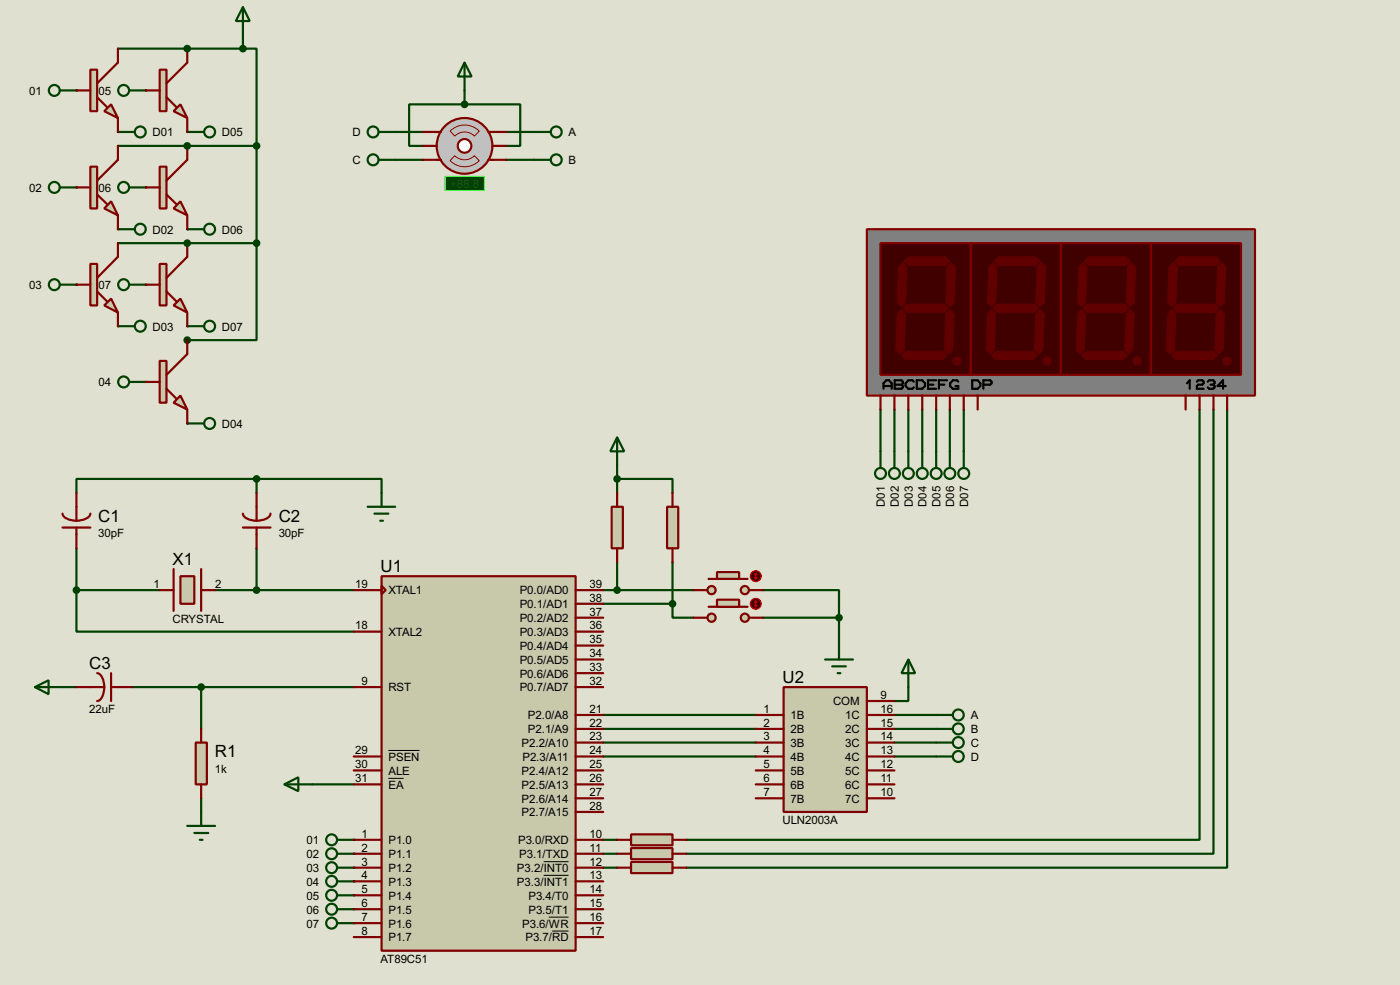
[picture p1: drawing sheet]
<svg xmlns="http://www.w3.org/2000/svg" width="256mm" height="180mm" viewBox="0 0 256 180" stroke-linecap="round" stroke-linejoin="round" font-family="sans-serif">
<path d="M0 0h256.5v180.3h-256.5z" fill="#e0e0d0"/>
<g fill="none" stroke="#004000" stroke-width=".4">
<path d="M85.1 19.1h-10.1v7.6h2.5M85.1 19.1h10.2v7.6h-2.5M85.1 16.6v2.5M72.4 24.2h5.1M72.4 29.3h5.1M92.8 24.2h5M92.8 29.3h5M47 87.7h-33v2.5M47 87.7h22.9v2.5M47 87.7v2.5M113.1 87.7h10.1v2.5M113.1 85.1v5.1"/>
<path d="M14 100.4v7.6h15.3M47 100.4v7.6h-7.6M113.1 102.9v5.1h14M123.2 102.9v10.2h3.9M139.8 108h13.9v5.1M139.8 113.1h13.9M153.7 113.1v5.1M11.5 125.8h2.5M24.2 125.8h12.7v7.6M163.9 130.9h7.6M163.9 133.4h7.6M163.9 135.9h7.6"/>
<path d="M163.9 138.5h7.6M166.4 125.8v2.5h-2.5M36.9 146.1v2.5"/>
</g>
<g fill="#004000">
<circle cx="14" cy="16.6" r=".2"/>
<circle cx="21.6" cy="24.2" r=".2"/>
<circle cx="14" cy="34.3" r=".2"/>
<circle cx="21.6" cy="42" r=".2"/>
<circle cx="14" cy="52.1" r=".2"/>
<circle cx="21.6" cy="59.7" r=".2"/>
<circle cx="26.7" cy="16.6" r=".2"/>
<circle cx="34.3" cy="24.2" r=".2"/>
<circle cx="26.7" cy="34.3" r=".2"/>
<circle cx="34.3" cy="42" r=".2"/>
<circle cx="26.7" cy="52.1" r=".2"/>
<circle cx="34.3" cy="59.7" r=".2"/>
</g>
<path d="M21.6 8.9h12.7" fill="none" stroke="#004000" stroke-width=".4"/>
<circle cx="34.3" cy="8.9" r=".2" fill="#004000"/>
<path d="M21.6 26.7h12.7" fill="none" stroke="#004000" stroke-width=".4"/>
<circle cx="34.3" cy="26.7" r=".2" fill="#004000"/>
<path d="M44.5 6.4v2.5h-10.2M21.6 44.5h12.7" fill="none" stroke="#004000" stroke-width=".4"/>
<circle cx="34.3" cy="44.5" r=".2" fill="#004000"/>
<path d="M44.5 8.9h2.5v17.8M34.3 26.7h12.7M47 26.7v17.8M34.3 44.5h12.7M47 44.5v17.8h-12.7M14 108v7.6h50.8M47 108h17.8M110.5 108h2.6M110.5 110.5h12.7M36.9 125.8h27.9M57.2 143.6h7.6" fill="none" stroke="#004000" stroke-width=".4"/>
<g fill="#004000">
<circle cx="64.8" cy="153.7" r=".2"/>
<circle cx="64.8" cy="156.3" r=".2"/>
<circle cx="64.8" cy="158.8" r=".2"/>
<circle cx="64.8" cy="161.3" r=".2"/>
<circle cx="64.8" cy="163.9" r=".2"/>
<circle cx="64.8" cy="166.4" r=".2"/>
<circle cx="64.8" cy="169" r=".2"/>
</g>
<g fill="none" stroke="#004000" stroke-width=".4">
<path d="M161.3 75v7.6M163.9 75v7.6M166.4 75v7.6M169 75v7.6M171.5 75v7.6M174 75v7.6M176.6 75v7.6M219.8 75v78.7h-94M222.3 75v81.3h-96.5M224.8 75v83.8h-99M110.5 130.9h28M110.5 133.4h28"/>
<path d="M110.5 135.9h28M110.5 138.5h28M110.5 153.7h2.6M110.5 156.3h2.6M110.5 158.8h2.6"/>
</g>
<g fill="#004000">
<circle cx="26.7" cy="69.9" r=".2"/>
<circle cx="34.3" cy="62.3" r=".2"/>
<circle cx="34.3" cy="77.5" r=".2"/>
</g>
<path d="M31.8 104.2v7.6M36.9 104.2v7.6" fill="none" stroke="#800000" stroke-width=".4"/>
<path d="M33.1 105.5h2.5v5h-2.5z" fill="#c8c8aa" stroke="#800000" stroke-width=".4"/>
<g fill="none" stroke="#800000" stroke-width=".4">
<path d="M11.5 94a2.37 2.37 0 0 0 2.5 1.3M11.5 96.6h5.1M14 90.2v5.1M14 96.6v3.8M16.6 94a2.37 2.37 0 0 1-2.6 1.3M44.5 94a2.29 2.29 0 0 0 2.5 1.3M44.5 96.6h5.1M47 90.2v5.1M47 96.6v3.8M49.6 94a2.33 2.33 0 0 1-2.6 1.3M29.3 108h2.5M36.9 108h2.5"/>
<path d="M14 125.8h5.1M17.8 123.2a2.37 2.37 0 0 1 1.3 2.6M19.1 125.8a2.33 2.33 0 0 1-1.3 2.5M20.4 123.2v5.1M20.4 125.8h3.8"/>
</g>
<path d="M67.4 92.8h5M68.6 94h2.6M69.7 95.3h.5M69.9 90.2v2.6M6.4 125.8l2.5-1.3v2.6zM6.4 125.8h5.1" fill="none" stroke="#004000" stroke-width=".4"/>
<g fill="#004000" stroke="#004000" stroke-width=".4">
<circle cx="47" cy="108" r=".5"/>
<circle cx="14" cy="108" r=".5"/>
</g>
<path d="M35.9 135.9h2v7.7h-2z" fill="#c8c8aa" stroke="#800000" stroke-width=".4"/>
<path d="M36.9 133.4v2.5M36.9 143.6v2.5" fill="none" stroke="#800000" stroke-width=".4"/>
<path d="M34.3 151.2h5.1M35.6 152.5h2.6M36.6 153.7h.5M36.9 148.6v2.6M52.1 143.6l2.6-1.3v2.5zM52.1 143.6h5.1" fill="none" stroke="#004000" stroke-width=".4"/>
<g fill="#004000" stroke="#004000" stroke-width=".4">
<circle cx="36.8" cy="125.8" r=".5"/>
<circle cx="47" cy="87.7" r=".5"/>
</g>
<circle cx="85.1" cy="26.7" r="5.1" fill="#c0c0c0" stroke="#800000" stroke-width=".4"/>
<circle cx="85.1" cy="26.7" r="1.25" fill="#feffff" stroke="#800000" stroke-width=".4"/>
<path d="M80.1 24.2h.7M80.1 29.3h.7M89.5 24.2h.7M89.5 29.3h.7" fill="none" stroke="#800000" stroke-width=".4"/>
<path d="M81.6 32.3h7.1v2.6h-7.1z" fill="#004000" stroke="#0f0" stroke-width=".2"/>
<path d="M82.5 24a3.7 3.7 0 0 1 5.3 0l-.9 .9a2.53 2.53 0 0 0-3.6 0zM83.3 28.5a2.54 2.54 0 0 0 3.6 0l.9 .9a3.7 3.7 0 0 1-5.3 0z" fill="none" stroke="#800000" stroke-width=".18"/>
<path d="M77.5 26.7h2.6M77.5 24.2h2.6M77.5 29.3h2.6M90.2 26.7h2.6M90.2 24.2h2.6M90.2 29.3h2.6" fill="none" stroke="#800000" stroke-width=".4"/>
<g fill="none" stroke="#004000" stroke-width=".4">
<path d="M166.4 120.7l1.3 2.5h-2.5zM166.4 120.7v5.1M171.5 138.5h3.1M171.5 135.9h3.1M171.5 133.4h3.1M171.5 130.9h3.1"/>
<circle cx="175.5" cy="133.4" r="1"/>
<circle cx="175.5" cy="130.9" r="1"/>
<circle cx="175.5" cy="138.5" r="1"/>
<circle cx="175.5" cy="135.9" r="1"/>
</g>
<path d="M143.6 125.8h15.2v22.8h-15.2z" fill="#c8c8aa" stroke="#800000" stroke-width=".4"/>
<g fill="none" stroke="#800000" stroke-width=".4">
<path d="M138.5 130.9h5.1M138.5 133.4h5.1M138.5 135.9h5.1M138.5 138.5h5.1M158.8 130.9h5.1M158.8 133.4h5.1M158.8 135.9h5.1M158.8 138.5h5.1M158.8 128.3h5.1M138.5 141h5.1M138.5 143.6h5.1M138.5 146.1h5.1"/>
<path d="M158.8 141h5.1M158.8 143.6h5.1M158.8 146.1h5.1"/>
</g>
<g fill="none" stroke="#004000" stroke-width=".4">
<path d="M85.1 11.5l1.3 2.5h-2.5zM85.1 11.5v5.1M69.4 24.2h3M69.4 29.3h3M97.8 24.2h3.1M97.8 29.3h3.1M153.7 118.2v2.5M151.2 120.7h5.1M152.5 122h2.5M153.5 123.2h.5"/>
<circle cx="68.3" cy="29.3" r="1"/>
<circle cx="68.3" cy="24.2" r="1"/>
<circle cx="101.9" cy="29.3" r="1"/>
<circle cx="101.9" cy="24.2" r="1"/>
</g>
<circle cx="85.1" cy="19.1" r=".5" fill="#004000" stroke="#004000" stroke-width=".4"/>
<path d="M112.1 92.8h2v7.6h-2z" fill="#c8c8aa" stroke="#800000" stroke-width=".4"/>
<path d="M113.1 90.2v2.6M113.1 100.4v2.5" fill="none" stroke="#800000" stroke-width=".4"/>
<g fill="#c8c8aa" stroke="#800000" stroke-width=".4">
<circle cx="136.4" cy="108" r=".75"/>
<circle cx="130.3" cy="108" r=".75"/>
</g>
<path d="M129.8 106h7.2" fill="none" stroke="#800000" stroke-width=".4"/>
<path d="M131.4 104.7h4v1.3h-4z" fill="#c8c8aa" stroke="#800000" stroke-width=".4"/>
<path d="M127.1 108h2.5M137.2 108h2.6" fill="none" stroke="#800000" stroke-width=".4"/>
<circle cx="138.4" cy="105.5" r="1" fill="#400000" stroke="#f00" stroke-width=".2"/>
<path d="M138.2 105.7l.3 .3M138.5 105v1M138.5 105l-.3 .2M138.5 105l.2 .2M138.7 105.7l-.2 .3" fill="none" stroke="#f00" stroke-width=".2"/>
<g fill="#c8c8aa" stroke="#800000" stroke-width=".4">
<circle cx="136.4" cy="113.1" r=".75"/>
<circle cx="130.3" cy="113.1" r=".75"/>
</g>
<path d="M129.8 111.1h7.2" fill="none" stroke="#800000" stroke-width=".4"/>
<path d="M131.4 109.8h4v1.3h-4z" fill="#c8c8aa" stroke="#800000" stroke-width=".4"/>
<path d="M127.1 113.1h2.5M137.2 113.1h2.6" fill="none" stroke="#800000" stroke-width=".4"/>
<circle cx="138.4" cy="110.5" r="1" fill="#400000" stroke="#f00" stroke-width=".2"/>
<path d="M138.2 110.8l.3 .3M138.5 110v1.1M138.5 110l-.3 .3M138.5 110l.2 .3M138.7 110.8l-.2 .3" fill="none" stroke="#f00" stroke-width=".2"/>
<circle cx="153.7" cy="113.1" r=".5" fill="#004000" stroke="#004000" stroke-width=".4"/>
<path d="M122.2 92.8h2.1v7.6h-2.1z" fill="#c8c8aa" stroke="#800000" stroke-width=".4"/>
<path d="M123.2 90.2v2.6M123.2 100.4v2.5" fill="none" stroke="#800000" stroke-width=".4"/>
<g fill="#004000" stroke="#004000" stroke-width=".4">
<circle cx="123.2" cy="110.5" r=".5"/>
<circle cx="113" cy="108" r=".5"/>
<circle cx="113" cy="87.7" r=".5"/>
</g>
<g fill="none" stroke="#004000" stroke-width=".4">
<path d="M11 16.6h3M21.6 24.2h3.1M113.1 80.1l1.3 2.5h-2.6zM113.1 80.1v5"/>
<circle cx="9.9" cy="16.6" r="1"/>
<circle cx="25.7" cy="24.2" r="1"/>
</g>
<path d="M19.1 20.4l1.3-1.3 1.2 2.5z" fill="#c8c8aa" stroke="#800000" stroke-width=".4"/>
<path d="M16.6 12.8h1.2v7.6h-1.2z" fill="#c8c8aa" stroke="#800000" stroke-width=".4"/>
<path d="M14 16.6h2.6M17.8 17.8l1.8 1.8M21.6 8.9v2.6l-3.8 3.8M21.6 21.6v2.6" fill="none" stroke="#800000" stroke-width=".4"/>
<g fill="none" stroke="#004000" stroke-width=".4">
<path d="M11 34.3h3M21.6 42h3.1"/>
<circle cx="9.9" cy="34.3" r="1"/>
<circle cx="25.7" cy="42" r="1"/>
</g>
<path d="M20.4 36.9l1.2 2.5-2.5-1.2z" fill="#c8c8aa" stroke="#800000" stroke-width=".4"/>
<path d="M16.6 30.5h1.2v7.7h-1.2z" fill="#c8c8aa" stroke="#800000" stroke-width=".4"/>
<path d="M14 34.3h2.6M17.8 35.6l1.8 1.8M21.6 26.7v2.6l-3.8 3.8M21.6 39.4v2.6" fill="none" stroke="#800000" stroke-width=".4"/>
<g fill="none" stroke="#004000" stroke-width=".4">
<path d="M11 52.1h3M21.6 59.7h3.1"/>
<circle cx="9.9" cy="52.1" r="1"/>
<circle cx="25.7" cy="59.7" r="1"/>
</g>
<path d="M19.1 55.9l1.3-1.2 1.2 2.5z" fill="#c8c8aa" stroke="#800000" stroke-width=".4"/>
<path d="M16.6 48.3h1.2v7.6h-1.2z" fill="#c8c8aa" stroke="#800000" stroke-width=".4"/>
<path d="M14 52.1h2.6M17.8 53.4l1.8 1.8M21.6 44.5v2.5l-3.8 3.9M21.6 57.2v2.5" fill="none" stroke="#800000" stroke-width=".4"/>
<g fill="none" stroke="#004000" stroke-width=".4">
<path d="M23.7 16.6h3M34.3 24.2h3.1"/>
<circle cx="22.6" cy="16.6" r="1"/>
<circle cx="38.4" cy="24.2" r="1"/>
</g>
<path d="M31.8 20.4l1.3-1.3 1.2 2.5z" fill="#c8c8aa" stroke="#800000" stroke-width=".4"/>
<path d="M29.3 12.8h1.2v7.6h-1.2z" fill="#c8c8aa" stroke="#800000" stroke-width=".4"/>
<path d="M26.7 16.6h2.6M30.5 17.8l1.8 1.8M34.3 8.9v2.6l-3.8 3.8M34.3 21.6v2.6" fill="none" stroke="#800000" stroke-width=".4"/>
<g fill="none" stroke="#004000" stroke-width=".4">
<path d="M23.7 34.3h3M34.3 42h3.1"/>
<circle cx="22.6" cy="34.3" r="1"/>
<circle cx="38.4" cy="42" r="1"/>
</g>
<path d="M33.1 36.9l1.2 2.5-2.5-1.2z" fill="#c8c8aa" stroke="#800000" stroke-width=".4"/>
<path d="M29.3 30.5h1.2v7.7h-1.2z" fill="#c8c8aa" stroke="#800000" stroke-width=".4"/>
<path d="M26.7 34.3h2.6M30.5 35.6l1.8 1.8M34.3 26.7v2.6l-3.8 3.8M34.3 39.4v2.6" fill="none" stroke="#800000" stroke-width=".4"/>
<g fill="none" stroke="#004000" stroke-width=".4">
<path d="M23.7 52.1h3M34.3 59.7h3.1"/>
<circle cx="22.6" cy="52.1" r="1"/>
<circle cx="38.4" cy="59.7" r="1"/>
</g>
<path d="M31.8 55.9l1.3-1.2 1.2 2.5z" fill="#c8c8aa" stroke="#800000" stroke-width=".4"/>
<path d="M29.3 48.3h1.2v7.6h-1.2z" fill="#c8c8aa" stroke="#800000" stroke-width=".4"/>
<path d="M26.7 52.1h2.6M30.5 53.4l1.8 1.8M34.3 44.5v2.5l-3.8 3.9M34.3 57.2v2.5" fill="none" stroke="#800000" stroke-width=".4"/>
<g fill="none" stroke="#004000" stroke-width=".4">
<path d="M44.5 1.3l1.3 2.6h-2.6zM44.5 1.3v5.1M34.3 77.5h3.1M61.8 153.7h3M61.8 156.3h3M61.8 158.8h3M61.8 161.3h3M61.8 163.9h3M61.8 166.4h3M61.8 169h3"/>
<circle cx="38.4" cy="77.5" r="1"/>
<circle cx="60.7" cy="153.7" r="1"/>
<circle cx="60.7" cy="158.8" r="1"/>
<circle cx="60.7" cy="156.3" r="1"/>
<circle cx="60.7" cy="166.4" r="1"/>
<circle cx="60.7" cy="161.3" r="1"/>
<circle cx="60.7" cy="163.9" r="1"/>
<circle cx="60.7" cy="169" r="1"/>
</g>
<g fill="#004000" stroke="#004000" stroke-width=".4">
<circle cx="34.3" cy="8.9" r=".5"/>
<circle cx="34.3" cy="26.7" r=".5"/>
<circle cx="44.5" cy="8.9" r=".5"/>
<circle cx="34.3" cy="44.5" r=".5"/>
<circle cx="47" cy="26.7" r=".5"/>
<circle cx="34.3" cy="62.3" r=".5"/>
<circle cx="47" cy="44.5" r=".5"/>
</g>
<path d="M69.9 105.5h35.6v68.5h-35.6z" fill="#c8c8aa" stroke="#800000" stroke-width=".4"/>
<g fill="none" stroke="#800000" stroke-width=".4">
<path d="M64.8 115.6h5.1M64.8 108h5.1M69.9 107.2l.8 .8-.8 .8zM105.5 115.6h5M105.5 108h5M105.5 110.5h5M105.5 113.1h5M105.5 118.2h5M64.8 138.5h5.1M64.8 125.8h5.1M105.5 138.5h5M105.5 125.8h5"/>
<path d="M105.5 120.7h5M105.5 123.2h5M105.5 130.9h5M105.5 133.4h5M105.5 135.9h5M64.8 141h5.1M64.8 143.6h5.1M64.8 153.7h5.1M64.8 156.3h5.1M64.8 158.8h5.1M105.5 141h5M105.5 143.6h5"/>
<path d="M105.5 153.7h5M105.5 156.3h5M105.5 158.8h5M105.5 148.6h5M105.5 146.1h5M64.8 161.3h5.1M64.8 163.9h5.1M64.8 166.4h5.1M64.8 169h5.1M64.8 171.5h5.1M105.5 161.3h5M105.5 163.9h5"/>
<path d="M105.5 166.4h5M105.5 169h5M105.5 171.5h5"/>
</g>
<path d="M71.2 137.4h5.7M71.2 142.5h2.8M99.6 157.7h4.6M99.6 160.2h4.6M100.6 167.9h3.6M101.2 170.4h3" fill="none" stroke="#000" stroke-width=".18"/>
<path d="M115.6 152.7h7.6v2h-7.6z" fill="#c8c8aa" stroke="#800000" stroke-width=".4"/>
<path d="M113.1 153.7h2.5M123.2 153.7h2.6" fill="none" stroke="#800000" stroke-width=".4"/>
<path d="M115.6 155.2h7.6v2.1h-7.6z" fill="#c8c8aa" stroke="#800000" stroke-width=".4"/>
<path d="M113.1 156.3h2.5M123.2 156.3h2.6" fill="none" stroke="#800000" stroke-width=".4"/>
<path d="M115.6 157.8h7.6v2h-7.6z" fill="#c8c8aa" stroke="#800000" stroke-width=".4"/>
<path d="M113.1 158.8h2.5M123.2 158.8h2.6" fill="none" stroke="#800000" stroke-width=".4"/>
<path d="M158.8 42h71.1v30.4h-71.1z" fill="#808080" stroke="#800000" stroke-width=".4"/>
<path d="M161.3 44.5h16.6v24.1h-16.6z" fill="#400000" stroke="#800000" stroke-width=".4"/>
<g fill="#600000" stroke="#600000" stroke-width=".18">
<path d="M166.4 47h6.9l.7 .8-.7 .8h-6.9l-.7-.8z" fill-rule="evenodd"/>
<path d="M173.5 48.8l.8-.7 .8 .7-.3 6.6-.8 .8-.7-.8z" fill-rule="evenodd"/>
<path d="M165.4 56.4l.8-.7h6.8l.8 .7-.8 .8h-6.8z" fill-rule="evenodd"/>
<path d="M164.6 48.8l.8-.7 .8 .7-.3 6.6-.7 .8-.8-.8z" fill-rule="evenodd"/>
<path d="M174 56.7l.8 .8-.2 6.6-.8 .7-.8-.7 .3-6.6z" fill-rule="evenodd"/>
<path d="M165.2 65.1l.7-.8h6.9l.7 .8-.7 .7h-6.9z" fill-rule="evenodd"/>
<path d="M165.2 56.7l.7 .8-.2 6.6-.8 .7-.8-.7 .3-6.6z" fill-rule="evenodd"/>
</g>
<path d="M177.9 44.5h16.5v24.1h-16.5z" fill="#400000" stroke="#800000" stroke-width=".4"/>
<g fill="#600000" stroke="#600000" stroke-width=".18">
<path d="M182.9 47h6.9l.8 .8-.8 .8h-6.9l-.7-.8z" fill-rule="evenodd"/>
<path d="M190 48.8l.8-.7 .8 .7-.3 6.6-.7 .8-.8-.8z" fill-rule="evenodd"/>
<path d="M181.9 56.4l.8-.7h6.8l.8 .7-.8 .8h-6.8z" fill-rule="evenodd"/>
<path d="M181.9 48.1l.8 .7-.3 6.6-.7 .8-.8-.8 .3-6.6z" fill-rule="evenodd"/>
<path d="M189.8 57.5l.8-.8 .7 .8-.2 6.6-.8 .7-.8-.7z" fill-rule="evenodd"/>
<path d="M181.7 65.1l.7-.8h6.9l.7 .8-.7 .7h-6.9z" fill-rule="evenodd"/>
<path d="M181.7 56.7l.7 .8-.2 6.6-.8 .7-.8-.7 .3-6.6z" fill-rule="evenodd"/>
<circle cx="175.3" cy="66.1" r=".75"/>
<circle cx="191.8" cy="66.1" r=".75"/>
</g>
<path d="M194.4 44.5h16.5v24.1h-16.5z" fill="#400000" stroke="#800000" stroke-width=".4"/>
<g fill="#600000" stroke="#600000" stroke-width=".18">
<path d="M199.4 47h6.9l.8 .8-.8 .8h-6.9l-.7-.8z" fill-rule="evenodd"/>
<path d="M206.6 48.8l.7-.7 .8 .7-.3 6.6-.7 .8-.8-.8z" fill-rule="evenodd"/>
<path d="M198.4 56.4l.8-.7h6.8l.8 .7-.8 .8h-6.8z" fill-rule="evenodd"/>
<path d="M197.7 48.8l.7-.7 .8 .7-.3 6.6-.7 .8-.8-.8z" fill-rule="evenodd"/>
<path d="M207.1 56.7l.7 .8-.2 6.6-.8 .7-.8-.7 .3-6.6z" fill-rule="evenodd"/>
<path d="M198.2 65.1l.7-.8h6.9l.8 .8-.8 .7h-6.9z" fill-rule="evenodd"/>
<path d="M198.2 56.7l.7 .8-.2 6.6-.8 .7-.7-.7 .2-6.6z" fill-rule="evenodd"/>
<circle cx="208.3" cy="66.1" r=".75"/>
</g>
<path d="M210.9 44.5h16.5v24.1h-16.5z" fill="#400000" stroke="#800000" stroke-width=".4"/>
<g fill="#600000" stroke="#600000" stroke-width=".18">
<path d="M215.2 47.8l.8-.8h6.8l.8 .8-.8 .8h-6.8z" fill-rule="evenodd"/>
<path d="M223.1 48.8l.7-.7 .8 .7-.3 6.6-.7 .8-.8-.8z" fill-rule="evenodd"/>
<path d="M214.9 56.4l.8-.7h6.9l.7 .7-.7 .8h-6.9z" fill-rule="evenodd"/>
<path d="M214.2 48.8l.7-.7 .8 .7-.3 6.6-.7 .8-.8-.8z" fill-rule="evenodd"/>
<path d="M223.6 56.7l.7 .8-.2 6.6-.8 .7-.7-.7 .2-6.6z" fill-rule="evenodd"/>
<path d="M214.7 65.1l.7-.8h6.9l.8 .8-.8 .7h-6.9z" fill-rule="evenodd"/>
<path d="M214.7 56.7l.7 .8-.2 6.6-.8 .7-.7-.7 .2-6.6z" fill-rule="evenodd"/>
<circle cx="224.8" cy="66.1" r=".75"/>
</g>
<g fill="none" stroke="#000" stroke-width=".4">
<path d="M161.9 71.2v-1l.5-.6h.5l.5 .6v1M161.9 70.7h1.5M163.9 69.6h1.3l.2 .3v.3l-.2 .2 .2 .3v.2l-.2 .3h-1.3zM163.9 70.4h1.3M167.4 69.9l-.2-.3h-.8l-.5 .6v.5l.5 .5h.8l.2-.3M168 69.6h1l.5 .6v.5l-.5 .5h-1zM170 70.4h1M171.5 69.6h-1.5v1.6h1.5M172 70.4h1M173.5 69.6h-1.5v1.6M175.6 69.9l-.3-.3h-.7l-.5 .6v.5l.5 .5h1v-.5h-.5M178.1 69.6h1l.5 .6v.5l-.5 .5h-1z"/>
<path d="M180.2 70.4h1.2l.3-.2v-.3l-.3-.3h-1.2v1.6M217.5 70.2l.5-.6v1.6M219.3 69.9l.2-.3h.8l.2 .3v.3l-.2 .2h-.8l-.2 .3v.5h1.2M221.3 69.9l.2-.3h.8l.2 .3v.3l-.2 .2M221.8 70.4h.5M222.3 70.4l.2 .3v.2l-.2 .3h-.8l-.2-.3M224.6 70.7h-1.5l1-1.1v1.6"/>
</g>
<path d="M161.3 72.4v2.6M163.9 72.4v2.6M166.4 72.4v2.6M169 72.4v2.6M171.5 72.4v2.6M174 72.4v2.6M176.6 72.4v2.6M179.1 72.4v2.6M217.2 72.4v2.6M219.8 72.4v2.6M222.3 72.4v2.6M224.8 72.4v2.6" fill="none" stroke="#800000" stroke-width=".4"/>
<g fill="none" stroke="#004000" stroke-width=".4">
<path d="M23.7 69.9h3M161.3 82.6v3.1M163.9 82.6v3.1M166.4 82.6v3.1M169 82.6v3.1M171.5 82.6v3.1M174 82.6v3.1M176.6 82.6v3.1"/>
<circle cx="22.6" cy="69.9" r="1"/>
<circle cx="161.3" cy="86.7" r="1"/>
<circle cx="163.8" cy="86.7" r="1"/>
<circle cx="166.4" cy="86.7" r="1"/>
<circle cx="168.9" cy="86.7" r="1"/>
<circle cx="171.5" cy="86.7" r="1"/>
<circle cx="174" cy="86.7" r="1"/>
<circle cx="176.5" cy="86.7" r="1"/>
</g>
<path d="M33.1 72.4l1.2 2.6-2.5-1.3z" fill="#c8c8aa" stroke="#800000" stroke-width=".4"/>
<path d="M29.3 66.1h1.2v7.6h-1.2z" fill="#c8c8aa" stroke="#800000" stroke-width=".4"/>
<path d="M26.7 69.9h2.6M30.5 71.2l1.8 1.8M34.3 62.3v2.5l-3.8 3.8M34.3 75v2.5" fill="none" stroke="#800000" stroke-width=".4"/>
<g font-size="3.5">
<text x="18" y="95.5">C1</text>
<text x="51.1" y="95.5">C2</text>
<text x="31.6" y="103.4">X1</text>
<text x="69.7" y="104.7">U1</text>
<text x="16.4" y="122.4">C3</text>
<text x="143.4" y="125">U2</text>
<text x="39.4" y="138.6">R1</text>
</g>
<g font-size="2.4">
<text x="5.4" y="17.3">01</text>
<text x="18.1" y="17.3">05</text>
<text x="28" y="25">D01</text>
<text x="40.7" y="25">D05</text>
<text x="64.6" y="25">D</text>
<text x="104.2" y="25">A</text>
<text x="5.4" y="35.1">02</text>
<text x="18.1" y="35.1">06</text>
<text x="64.6" y="30">C</text>
<text x="104.2" y="30">B</text>
<text x="28" y="42.7">D02</text>
<text x="40.7" y="42.7">D06</text>
<text x="5.4" y="52.9">03</text>
<text x="18.1" y="52.9">07</text>
<text x="28" y="60.5">D03</text>
<text x="40.7" y="60.5">D07</text>
<text x="18.1" y="70.7">04</text>
<text x="40.7" y="78.3">D04</text>
<text x="162.1" y="92.8" transform="rotate(-90 162.1 92.8)">D01</text>
<text x="164.7" y="92.8" transform="rotate(-90 164.7 92.8)">D02</text>
<text x="167.2" y="92.7" transform="rotate(-90 167.2 92.7)">D03</text>
<text x="169.8" y="92.8" transform="rotate(-90 169.8 92.8)">D04</text>
<text x="172.3" y="92.8" transform="rotate(-90 172.3 92.8)">D05</text>
<text x="174.8" y="92.8" transform="rotate(-90 174.8 92.8)">D06</text>
<text x="177.4" y="92.8" transform="rotate(-90 177.4 92.8)">D07</text>
<text x="18" y="98.4">30pF</text>
<text x="51.1" y="98.4">30pF</text>
<text x="28.1" y="107.6">1</text>
<text x="39.4" y="107.6">2</text>
<text x="65.1" y="107.6">19</text>
<text x="108" y="107.6">39</text>
<text x="71.2" y="108.8">XTAL1</text>
<text x="95.2" y="108.8">P0.0/AD0</text>
<text x="95.2" y="111.3">P0.1/AD1</text>
<text x="95.2" y="113.9">P0.2/AD2</text>
<text x="108" y="110.1">38</text>
<text x="108" y="112.7">37</text>
<text x="31.6" y="114">CRYSTAL</text>
<text x="65.1" y="115.2">18</text>
<text x="71.2" y="116.4">XTAL2</text>
<text x="95.2" y="116.4">P0.3/AD3</text>
<text x="95.2" y="119">P0.4/AD4</text>
<text x="108" y="115.2">36</text>
<text x="108" y="117.8">35</text>
<text x="66.2" y="125.4">9</text>
<text x="95.2" y="121.5">P0.5/AD5</text>
<text x="95.2" y="124">P0.6/AD6</text>
<text x="108" y="120.3">34</text>
<text x="108" y="122.8">33</text>
<text x="108" y="125.4">32</text>
<text x="16.4" y="130.5">22uF</text>
<text x="71.2" y="126.6">RST</text>
<text x="95.2" y="126.6">P0.7/AD7</text>
<text x="96.7" y="131.7">P2.0/A8</text>
<text x="108" y="130.5">21</text>
<text x="139.9" y="130.5">1</text>
<text x="144.8" y="131.7">1B</text>
<text x="152.6" y="129.1">COM</text>
<text x="154.9" y="131.7">1C</text>
<text x="161.3" y="130.5">16</text>
<text x="161.3" y="127.9">9</text>
<text x="177.9" y="131.7">A</text>
<text x="95.6" y="136.7">P2.2/A10</text>
<text x="96.7" y="134.2">P2.1/A9</text>
<text x="108" y="133">22</text>
<text x="108" y="135.5">23</text>
<text x="139.9" y="133">2</text>
<text x="139.9" y="135.5">3</text>
<text x="144.8" y="134.2">2B</text>
<text x="144.8" y="136.7">3B</text>
<text x="154.9" y="134.2">2C</text>
<text x="154.9" y="136.7">3C</text>
<text x="161.3" y="133">15</text>
<text x="161.3" y="135.5">14</text>
<text x="177.9" y="136.7">C</text>
<text x="177.9" y="134.2">B</text>
<text x="39.4" y="141.6">1k</text>
<text x="65.1" y="140.6">30</text>
<text x="65.1" y="143.2">31</text>
<text x="65.1" y="138.1">29</text>
<text x="71.2" y="141.8">ALE</text>
<text x="71.2" y="139.3">PSEN</text>
<text x="95.6" y="141.8">P2.4/A12</text>
<text x="95.7" y="139.3">P2.3/A11</text>
<text x="108" y="138.1">24</text>
<text x="108" y="140.6">25</text>
<text x="108" y="143.2">26</text>
<text x="139.9" y="138.1">4</text>
<text x="139.9" y="140.6">5</text>
<text x="139.9" y="143.2">6</text>
<text x="144.8" y="139.3">4B</text>
<text x="144.8" y="141.8">5B</text>
<text x="154.9" y="139.3">4C</text>
<text x="154.9" y="141.8">5C</text>
<text x="161.3" y="138.1">13</text>
<text x="161.3" y="140.6">12</text>
<text x="161.3" y="143.2">11</text>
<text x="177.9" y="139.3">D</text>
<text x="71.2" y="144.4">EA</text>
<text x="95.6" y="149.4">P2.7/A15</text>
<text x="95.6" y="144.4">P2.5/A13</text>
<text x="95.6" y="146.9">P2.6/A14</text>
<text x="108" y="148.2">28</text>
<text x="108" y="145.7">27</text>
<text x="139.9" y="145.7">7</text>
<text x="144.8" y="144.4">6B</text>
<text x="144.8" y="146.9">7B</text>
<text x="154.9" y="144.4">6C</text>
<text x="154.9" y="146.9">7C</text>
<text x="161.3" y="145.7">10</text>
<text x="56.2" y="154.5">01</text>
<text x="66.2" y="153.3">1</text>
<text x="66.2" y="155.9">2</text>
<text x="71.2" y="154.5">P1.0</text>
<text x="94.9" y="154.5">P3.0/RXD</text>
<text x="108" y="153.3">10</text>
<text x="108" y="155.9">11</text>
<text x="143.4" y="150.8">ULN2003A</text>
<text x="56.2" y="157.1">02</text>
<text x="56.2" y="159.6">03</text>
<text x="66.2" y="158.4">3</text>
<text x="66.2" y="160.9">4</text>
<text x="71.2" y="157.1">P1.1</text>
<text x="71.2" y="159.6">P1.2</text>
<text x="94.7" y="159.6">P3.2/INT0</text>
<text x="95.1" y="157.1">P3.1/TXD</text>
<text x="108" y="158.4">12</text>
<text x="108" y="160.9">13</text>
<text x="56.2" y="162.1">04</text>
<text x="56.2" y="164.7">05</text>
<text x="56.2" y="167.2">06</text>
<text x="66.2" y="163.5">5</text>
<text x="66.2" y="166">6</text>
<text x="71.2" y="162.1">P1.3</text>
<text x="71.2" y="164.7">P1.4</text>
<text x="71.2" y="167.2">P1.5</text>
<text x="94.7" y="162.1">P3.3/INT1</text>
<text x="96.8" y="164.7">P3.4/T0</text>
<text x="96.8" y="167.2">P3.5/T1</text>
<text x="108" y="163.5">14</text>
<text x="108" y="166">15</text>
<text x="56.2" y="169.8">07</text>
<text x="66.2" y="168.6">7</text>
<text x="66.2" y="171.1">8</text>
<text x="71.2" y="169.8">P1.6</text>
<text x="71.2" y="172.3">P1.7</text>
<text x="95.7" y="169.8">P3.6/WR</text>
<text x="96.3" y="172.3">P3.7/RD</text>
<text x="108" y="171.1">17</text>
<text x="108" y="168.6">16</text>
<text x="69.7" y="176.2">AT89C51</text>
</g>
<text font-size="2.4" fill="#008000" x="82.5" y="34.4">+88.8</text>
</svg>
